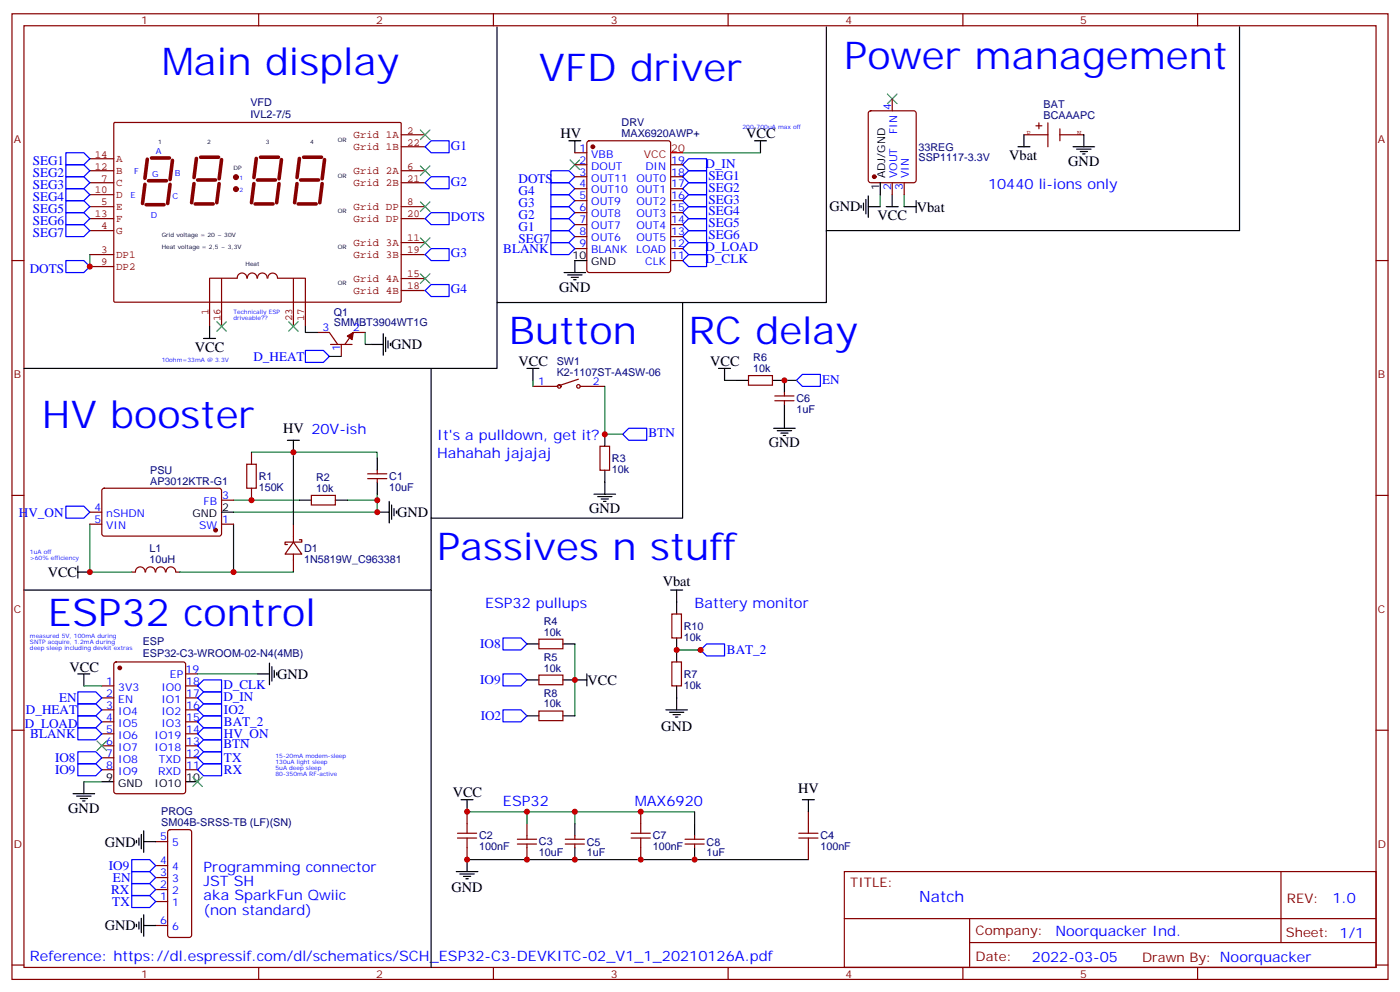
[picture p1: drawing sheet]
<svg xmlns="http://www.w3.org/2000/svg" width="412mm" height="292mm" viewBox="0 0 412 292" stroke-linecap="round" stroke-linejoin="round" font-family="sans-serif">
<g fill="none" stroke="#870000" stroke-width=".35">
<path d="M3.5 4.1h405.4v284.3h-405.4zM7.1 7.6h398.2v277.3h-398.2zM76.2 4.1v3.5M145.3 4.1v3.5M214.5 4.1v3.5M283.6 4.1v3.5M352.8 4.1v3.5M33.6 36.2l.3-.1h84.1l.2 .3-.1 52.4-.3 .2-84.1-.1-.2-.3zM118.2 39.7h7M256 32.8l.5-.2h12.7l.6 .5 .1 20-.5 .6-12.9 .1-.7-.5v-20zM262.8 29.1v3.5M26.5 50.3h7"/>
<path d="M26.5 53.8h7M26.5 57.3h7M26.5 46.7h7M118.2 50.3h7M118.2 53.8h7M118.2 43.2h7M169.3 45h3.6M169.3 48.5h3.6M169.3 52h3.6M169.3 55.6h3.6M169.3 59.1h3.6M173.1 41.7l.5-.2h23.2l.7 .4 .1 37.7-.5 .6-23.5 .1-.7-.5v-37.6z"/>
<path d="M197.6 48.5h3.5M197.6 52h3.5M197.6 55.6h3.5M197.6 59.1h3.5M262.8 53.8v3.5M266.3 53.8v3.5M3.5 76.7h3.6M26.5 60.9h7M26.5 78.5h7M26.5 64.4h7M26.5 67.9h7M26.5 75h7"/>
<path d="M118.2 60.9h7M118.2 71.4h7M118.2 64.4h7M118.2 75h7M169.3 62.6h3.6M169.3 66.1h3.6M169.3 69.7h3.6M169.3 73.2h3.6M197.6 76.7h3.5M197.6 62.6h3.5M197.6 66.1h3.5M197.6 69.7h3.5"/>
<path d="M197.6 73.2h3.5M405.3 76.7h3.6M61.7 82v14.1M65.3 82v14.1M72.7 81.9a1.41 1.41 0 0 0-1.4-1.5 1.41 1.41 0 0 0-1.4 1.5h-8.2M75.7 81.9a1.41 1.41 0 0 0-1.4-1.5 1.41 1.41 0 0 0-1.4 1.5M78.7 81.9a1.41 1.41 0 0 0-1.4-1.5 1.41 1.41 0 0 0-1.4 1.5M78.9 81.9a1.41 1.41 0 0 1 1.4-1.5 1.41 1.41 0 0 1 1.4 1.5M81.8 81.9h8.2M86.4 82v14.1M90 82v14.1M93.5 97.9h3.5l2.5 3.5"/>
<path d="M107.6 97.9h-3.5l-2.5 3.5M118.2 82h7M118.2 85.5h7M97.4 101.4h6.3M100.5 101.4v3.6M170.4 111.7l-6.4 2.1h-7M171.1 113.8h7.1M220.5 110.6h7v2.8h-7zM228.2 118h5.7M228.2 116.6h5.7M231.1 115.5v1.1M231.1 118v1.1"/>
<path d="M74.1 133.2v3.5M108.3 139.5h5.6M111.1 138.5v1M176.7 131.4h2.9v7.1h-2.9zM3.5 145.9h3.6M26.5 154.3h3.5M26.5 150.8h3.5M30.2 144l.5-.2h34.1l.5 .7-.1 12.9-.6 .5-34.2-.1-.4-.6v-12.7zM65.3 154.3h3.5M65.3 147.3h3.5M74.1 143.8v3.5M86.4 159.6l2.5 3.6h-4.9z"/>
<path d="M86.4 154.3v5.3M88.2 158.9h.7v.7h-4.9v.7h.7M91.7 145.9h7.1v2.8h-7.1zM108.3 140.9h5.6M111.1 140.9v1.1M405.3 145.9h3.6M38.8 168.5h1.1M39.9 168.4a1.41 1.41 0 0 1 1.4-1.5 1.41 1.41 0 0 1 1.4 1.5M42.9 168.4a1.41 1.41 0 0 1 1.4-1.5 1.41 1.41 0 0 1 1.4 1.5M45.9 168.4a1.41 1.41 0 0 1 1.4-1.5 1.41 1.41 0 0 1 1.4 1.5M48.9 168.4a1.41 1.41 0 0 1 1.4-1.5 1.41 1.41 0 0 1 1.4 1.5M51.9 168.5h1"/>
<path d="M86.4 163.2v5.3M33.7 195.1l.5-.2h19.8l.6 .4 .1 37.7-.5 .7h-20l-.6-.4-.1-37.7zM54.7 198.4h3.5M158.7 188.2h7.1v2.8h-7.1zM158.7 198.8h7.1v2.8h-7.1zM197.9 180.8h2.8v7.1h-2.8zM197.9 194.9h2.8v7.1h-2.8zM3.5 215h3.6M30 202h3.5M30 205.5h3.5M30 209h3.5M30 212.5h3.5"/>
<path d="M30 216.1h3.5M30 219.6h3.5M54.7 202h3.5M54.7 205.5h3.5M54.7 209h3.5M54.7 212.5h3.5M54.7 216.1h3.5M54.7 219.6h3.5M158.7 209.4h7.1v2.8h-7.1zM405.3 215h3.6M30 223.1h3.5M30 226.7h3.5"/>
<path d="M54.7 223.1h3.5M54.7 226.7h3.5M137.6 239v6.4M188.7 239v6.4M238.1 239v6.4M45.9 258.4h3.5M45.9 254.9h3.5M45.9 247.8h3.5M49.6 244.5l.5-.2h5.6l.5 .2 .2 .5v30.3l-.2 .5-.5 .2h-5.6l-.5-.2-.2-.5v-30.3zM134.8 245.4h5.6M134.8 246.8h5.6M137.6 246.8v6.3"/>
<path d="M152.4 247.1h5.6M152.4 248.5h5.6M155.2 242.5v4.6M155.2 248.5v4.6M166.5 247.1h5.7M166.5 248.5h5.7M169.3 246.1v1M169.3 248.5v1.1M185.9 245.4h5.7M185.9 246.8h5.7M188.7 246.8v6.3M201.8 247.1h5.6"/>
<path d="M201.8 248.5h5.6M204.6 246.1v1M204.6 248.5v1.1M235.3 245.4h5.6M235.3 246.8h5.6M238.1 246.8v6.3M248.7 256.6h156.6v28.3h-156.6zM377.3 256.7v20.8M45.9 265.5h3.5M45.9 261.9h3.5M45.9 272.5h3.5M248.7 270.5h156.5"/>
<path d="M285.6 277.5h119.6M285.6 270.5v14.1M3.5 284.2h3.6M76.2 284.9v3.5M145.3 284.9v3.5M214.5 284.9v3.5M283.6 284.9v3.5M352.8 284.9v3.5M405.3 284.2h3.6"/>
<circle cx="164.7" cy="113.8" r=".53"/>
<circle cx="170.4" cy="113.8" r=".53"/>
</g>
<g fill="none" stroke="#870000" stroke-width="1.1">
<path d="M42.7 54.3l-.7 5.6M43.4 46.9l-.7 5.6M43.7 53.2h5.3M44.6 46.5h5.3M50.1 54.3l-.7 5.6M50.8 47.2l-.7 5.7M57.1 54.1l-.7 5.6M57.9 46.6l-.8 5.7M58.2 53h5.3M59.1 46.3h5.3M64.6 54.1l-.7 5.6M65.3 47l-.7 5.6"/>
<path d="M74.8 54.1l-.7 5.6M75.5 46.6l-.7 5.7M75.8 53h5.3M76.7 46.3h5.3M82.2 54.1l-.7 5.6M82.9 47l-.7 5.6M87.5 54.1l-.7 5.6M88.2 46.6l-.7 5.7M88.5 53h5.3M89.4 46.3h5.3M94.9 54.1l-.7 5.6M95.6 47l-.7 5.6"/>
<path d="M43 60.3h5.3M57.5 60.1h5.3M75.1 60.1h5.3M87.8 60.1h5.3"/>
</g>
<g fill="#870000" stroke="#870000" stroke-width=".35">
<path d="M102.3 99l1.8-1.1-.4 2.1z"/>
<circle cx="69.5" cy="52.2" r=".71"/>
<circle cx="69.5" cy="55.7" r=".71"/>
<circle cx="35.3" cy="196.7" r=".53"/>
<circle cx="257.5" cy="52" r=".53"/>
<circle cx="63.5" cy="156.1" r=".53"/>
<circle cx="174.6" cy="43.2" r=".53"/>
</g>
<g fill="none" stroke="#3c3" stroke-width=".35">
<path d="M123.8 38.3l2.8 2.8M126.6 38.3l-2.8 2.8M261.4 27.7l2.8 2.8M264.2 27.7l-2.8 2.8M123.8 48.9l2.8 2.8M123.8 59.4l2.8 2.9M126.6 48.9l-2.8 2.8M126.6 59.4l-2.8 2.9M167.9 47.1l2.8 2.8M170.7 47.1l-2.8 2.8M123.8 70l2.8 2.8M126.6 70l-2.8 2.8"/>
<path d="M63.9 94.7l2.8 2.8M66.7 94.7l-2.8 2.8M85 94.7l2.8 2.8M87.8 94.7l-2.8 2.8M123.8 80.6l2.8 2.8M126.6 80.6l-2.8 2.8M28.6 218.2l2.8 2.8M31.4 218.2l-2.8 2.8M56.8 228.8l2.8 2.8M59.6 228.8l-2.8 2.8"/>
</g>
<g fill="none" stroke="#008700" stroke-width=".35">
<path d="M201.1 45h22.9M259.3 57.3v3.6M266.3 57.3v3.6M26.5 75v3.5M90 96.1v1.8h3.5M107.6 97.9v3.5h1.8M97 105h3.5M157 112v1.8M178.2 113.8v14.1h5.2M213.4 112h3.6M231.1 112h3.5M74.1 133.2h12.3"/>
<path d="M111.1 134.9v-1.7h-24.7v21.1M26.5 154.3v14.2h12.3M68.8 154.3v14.2h-15.9M68.8 147.3h19.4M102.3 147.3h8.8M111.1 145.5v5.3h-42.3M68.8 168.5h17.6M58.2 198.4h17.6M169.3 189.6v21.2M199.3 191.4h7.1M24.7 202h5.3M24.7 230.2h5.3"/>
<path d="M137.6 239h17.6v3.5M155.2 239h14.1v3.5M169.3 239h35.3v3.5M137.6 253.1h100.5"/>
</g>
<g fill="none" stroke="#00f" stroke-width=".35">
<path d="M19.4 45h5.3l1.8 1.7-1.8 1.8h-5.3zM19.4 48.5h5.3l1.8 1.8-1.8 1.7h-5.3zM19.4 52h5.3l1.8 1.8-1.8 1.8h-5.3zM19.4 55.6h5.3l1.8 1.7-1.8 1.8h-5.3zM19.4 59.1h5.3l1.8 1.8-1.8 1.7h-5.3zM125.2 43.2l1.8-1.7h5.3v3.5h-5.3zM125.2 53.8l1.8-1.8h5.3v3.6h-5.3zM162.3 57.3h5.3l1.7 1.8-1.7 1.8h-5.3zM162.3 53.8h5.3l1.7 1.8-1.7 1.7h-5.3zM162.3 50.3h5.3l1.7 1.7-1.7 1.8h-5.3zM201.1 52l1.7-1.7h5.3v3.5h-5.3zM201.1 59.1l1.7-1.8h5.3v3.6h-5.3z"/>
<path d="M201.1 48.5l1.7-1.8h5.3v3.6h-5.3zM202.8 53.8h5.3v3.5h-5.3l-1.7-1.7zM19.4 76.7h5.3l1.8 1.8-1.8 1.8h-5.3zM19.4 62.6h5.3l1.8 1.8-1.8 1.7h-5.3zM19.4 66.1h5.3l1.8 1.8-1.8 1.8h-5.3zM125.2 75l1.8-1.8h5.3v3.5h-5.3zM125.2 64.4l1.8-1.8h5.3v3.5h-5.3zM162.3 67.9h5.3l1.7 1.8-1.7 1.7h-5.3zM162.3 64.4h5.3l1.7 1.7-1.7 1.8h-5.3zM162.3 60.9h5.3l1.7 1.7-1.7 1.8h-5.3zM162.3 71.4h5.3l1.7 1.8-1.7 1.8h-5.3zM201.1 62.6l1.7-1.7h5.3v3.5h-5.3z"/>
<path d="M201.1 66.1l1.7-1.7h5.3v3.5h-5.3zM201.1 69.7l1.7-1.8h5.3v3.5h-5.3zM201.1 76.7l1.7-1.7h5.3v3.5h-5.3zM201.1 73.2l1.7-1.8h5.3v3.6h-5.3zM125.2 85.5l1.8-1.7h5.3v3.5h-5.3zM90 103.2h5.2l1.8 1.8-1.8 1.7h-5.2zM234.6 112l1.8-1.8h5.3v3.6h-5.3zM183.4 127.9l1.8-1.8h5.3v3.5h-5.3zM19.4 149h5.3l1.8 1.8-1.8 1.8h-5.3zM148.2 187.9h5.3l1.7 1.7-1.7 1.8h-5.3zM148.2 198.4h5.3l1.7 1.8-1.7 1.8h-5.3zM206.4 191.4l1.7-1.8h5.3v3.5h-5.3z"/>
<path d="M22.9 207.3h5.3l1.8 1.7-1.8 1.8h-5.3zM22.9 210.8h5.3l1.8 1.7-1.8 1.8h-5.3zM22.9 203.7h5.3l1.8 1.8-1.8 1.8h-5.3zM22.9 214.3h5.3l1.8 1.8-1.8 1.7h-5.3zM58.2 202l1.8-1.8h5.3v3.5h-5.3zM58.2 205.5l1.8-1.8h5.3v3.6h-5.3zM58.2 219.6l1.8-1.8h5.3v3.6h-5.3zM58.2 212.5l1.8-1.7h5.3v3.5h-5.3zM58.2 216.1l1.8-1.8h5.3v3.5h-5.3zM58.2 209l1.8-1.7h5.3v3.5h-5.3zM148.2 209h5.3l1.7 1.8-1.7 1.7h-5.3zM22.9 221.4h5.3l1.8 1.7-1.8 1.8h-5.3z"/>
<path d="M22.9 224.9h5.3l1.8 1.8-1.8 1.7h-5.3zM58.2 223.1l1.8-1.7h5.3v3.5h-5.3zM58.2 226.7l1.8-1.8h5.3v3.5h-5.3zM38.8 256.6h5.3l1.8 1.8-1.8 1.8h-5.3zM38.8 253.1h5.3l1.8 1.8-1.8 1.7h-5.3zM38.8 263.7h5.3l1.8 1.8-1.8 1.7h-5.3zM38.8 260.2h5.3l1.8 1.7-1.8 1.8h-5.3z"/>
</g>
<g fill="none" stroke="#000" stroke-width=".35">
<path d="M146.4 7.9v100.6h-139.3M243.4 7.9v81.2h-97M365.1 7.9v60h-121.7M301.6 39.7v3.5M319.3 39.7v3.5M167.6 41.5h3.5M169.3 41.5v3.5M222.2 41.5h3.6M224 41.5v3.5M254.4 59.8v2.1M255.1 58.7v4.3M255.8 57.7v6.3"/>
<path d="M259.3 53.8v3.5M262.8 57.3v3.6M269.9 59.1v3.5M299.9 43.2h3.5M316.1 43.2h6.3M317.1 43.9h4.3M318.2 44.6h2.1M318.9 45.3h.7M172.9 76.7h-3.6v3.6M253.6 60.5v.7M255.8 60.9h3.5M261.1 60.9h3.5"/>
<path d="M266.3 60.9h3.6M60 99.7h3.5M61.7 96.1v3.6M112.9 98.2v6.4M113.6 99.3v4.2M166.2 80.3h6.3M167.2 81h4.2M168.3 81.7h2.1M169 82.4h.7M201.1 89.1v63.5h-74.1M109.4 101.4h3.5M114.3 100.4v2.1"/>
<path d="M115 101.1v.7M127 108.5v65.2h-119.9M155.2 108.5h3.5M157 108.5v3.5M211.7 108.5h3.5M213.4 108.5v3.5M217 112h3.5M227.5 112h3.6v3.5M231.1 119.1v7M84.7 129.6h3.5M86.4 129.6v3.6M111.1 134.9v3.6"/>
<path d="M178.2 127.9v3.5M178.2 138.5v7M227.9 126.1h6.3M229 126.8h4.2M230 127.5h2.1M230.7 128.2h.7M65.3 150.8h3.5M88.2 147.3h3.5M98.8 147.3h3.5M111.1 150.8h3.6M111.1 142v3.5M114.7 147.6v6.4"/>
<path d="M115.4 148.7v4.2M116.1 149.8v2.1M116.8 150.5v.7M175 145.5h6.3M176 146.2h4.3M177.1 146.9h2.1M177.8 147.6h.7M22.9 168.5h3.6M22.9 166.7v3.5M127 173.7v111.2M197.6 173.7h3.5M199.3 173.7v7.1"/>
<path d="M22.9 198.4h3.6M24.7 198.4v3.6M75.8 198.4h3.6M79.4 195.3v6.3M80.1 196.3v4.3M80.8 197.4v2.1M81.5 198.1v.7M155.2 189.6h3.5M165.8 189.6h3.5M172.9 198.4v3.6M199.3 187.9v7M155.2 200.2h3.5"/>
<path d="M155.2 210.8h3.5M165.8 200.2h7.1M165.8 210.8h3.5M196.1 209h6.4M197.2 209.7h4.2M198.3 210.4h2.1M199 211.1h.7M199.3 202v7M21.5 233.7h6.4M22.6 234.4h4.2M23.6 235.1h2.2M24.3 235.8h.7"/>
<path d="M24.7 230.2v3.5M30 230.2h3.5M54.7 230.2h3.5M135.8 235.5h3.5M137.6 235.5v3.5M236.4 235.5h3.5M238.1 235.5v3.5M40.2 247.5v.7M40.9 246.8v2.1M41.6 245.7v4.2M42.3 247.8h3.6M42.3 244.7v6.3"/>
<path d="M134.4 256.6h6.4M135.5 257.4h4.2M136.5 258.1h2.1M137.2 258.8h.7M137.6 253.1v3.5M169.3 242.5v3.6M169.3 249.6v3.5M204.6 242.5v3.6M204.6 249.6v3.5M40.2 272.2v.7M40.9 271.5v2.1M41.6 270.4v4.2"/>
<path d="M42.3 269.3v6.4M42.3 272.5h3.6"/>
</g>
<path d="M72.7 136.7h2.8v7.1h-2.8z" fill="none" stroke="#a10000" stroke-width=".35"/>
<path d="M301.6 39.7h7.1M305.2 37h1.7M306 36.2v1.7M308.7 36.2v7M312.2 37.9v3.6M312.2 39.7h7.1" fill="none" stroke="#850000" stroke-width=".35"/>
<path d="M197.6 45h3.5" fill="none" stroke="#f00" stroke-width=".35"/>
<g fill="#c00">
<circle cx="26.5" cy="168.5" r=".88"/>
<circle cx="26.5" cy="78.5" r=".88"/>
<circle cx="68.8" cy="168.5" r=".88"/>
<circle cx="74.1" cy="147.3" r=".88"/>
<circle cx="86.4" cy="133.2" r=".88"/>
<circle cx="111.1" cy="150.8" r=".88"/>
<circle cx="111.1" cy="147.3" r=".88"/>
<circle cx="137.6" cy="253.1" r=".88"/>
<circle cx="137.6" cy="239" r=".88"/>
<circle cx="199.3" cy="191.4" r=".88"/>
<circle cx="206.4" cy="191.4" r=".88"/>
<circle cx="155.2" cy="253.1" r=".88"/>
<circle cx="169.3" cy="253.1" r=".88"/>
<circle cx="155.2" cy="239" r=".88"/>
<circle cx="188.7" cy="253.1" r=".88"/>
<circle cx="204.6" cy="253.1" r=".88"/>
<circle cx="188.7" cy="239" r=".88"/>
<circle cx="169.3" cy="239" r=".88"/>
<circle cx="169.3" cy="200.2" r=".88"/>
<circle cx="178.2" cy="127.9" r=".88"/>
<circle cx="231.1" cy="112" r=".88"/>
</g>
<g font-size="11.3" fill="#00f">
<text x="47.6" y="22">Main display</text>
<text x="158.7" y="23.8">VFD driver</text>
<text x="248.7" y="20.3">Power management</text>
<text x="149.9" y="101.4">Button</text>
<text x="202.8" y="101.4">RC delay</text>
<text x="12.3" y="126.1">HV booster</text>
<text x="128.8" y="164.9">Passives n stuff</text>
<text x="14.1" y="184.3">ESP32 control</text>
</g>
<text font-size="4.6" fill="#00f" x="270.8" y="265.7">Natch</text>
<g font-size="4.2">
<text x="165.1" y="40.7">HV</text>
<text x="219.8" y="40.7">VCC</text>
<text x="297.3" y="47.2">Vbat</text>
<text x="314.7" y="48.9">GND</text>
<text x="244.3" y="62.2">GND</text>
<text x="258.5" y="64.8">VCC</text>
<text x="270.1" y="62.3">Vbat</text>
<text x="164.7" y="85.9">GND</text>
<text x="57.4" y="103.6">VCC</text>
<text x="115.2" y="102.8">GND</text>
<text x="152.8" y="107.8">VCC</text>
<text x="209.2" y="107.8">VCC</text>
<text x="83.4" y="127.6">HV 20V-ish</text>
<text x="226.5" y="131.8">GND</text>
<text x="116.9" y="152.2">GND</text>
<text x="173.6" y="151.2">GND</text>
<text x="14" y="169.8">VCC</text>
<text x="195.2" y="172.6">Vbat</text>
<text x="20.5" y="197.7">VCC</text>
<text x="81.7" y="199.8">GND</text>
<text x="173" y="201.6">VCC</text>
<text x="194.7" y="215.1">GND</text>
<text x="235.1" y="233.4">HV</text>
<text x="20.1" y="239.4">GND</text>
<text x="133.3" y="234.8">VCC</text>
<text x="30.9" y="249.3">GND</text>
<text x="133" y="262.7">GND</text>
<text x="30.9" y="274">GND</text>
</g>
<g font-size="4.2" fill="#00f">
<text x="291" y="55.6">10440 li-ions only</text>
<text x="128.8" y="129.6">It's a pulldown, get it?</text>
<text x="128.8" y="134.9">Hahahah jajajaj</text>
<text x="142.9" y="179">ESP32 pullups</text>
<text x="204.6" y="179">Battery monitor</text>
<text x="148.2" y="237.2">ESP32</text>
<text x="187" y="237.2">MAX6920</text>
<text x="60" y="256.6">Programming connector</text>
<text x="60" y="260.9">JST SH</text>
<text x="60" y="265.1">aka SparkFun Qwiic</text>
<text x="60" y="269.3">(non standard)</text>
<text x="392.5" y="265.9">1.0</text>
<text x="310.9" y="275.5">Noorquacker Ind.</text>
<text x="8.8" y="283.1">Reference: https://dl.espressif.com/dl/schematics/SCH_ESP32-C3-DEVKITC-02_V1_1_20210126A.pdf</text>
<text x="304" y="283.3">2022-03-05</text>
</g>
<g font-size="3.9" fill="#00f">
<text x="132.8" y="44.1">G1</text>
<text x="9.6" y="48.5">SEG1</text>
<text x="9.6" y="52">SEG2</text>
<text x="152.8" y="53.8">DOTS</text>
<text x="207.8" y="49.3">D_IN</text>
<text x="208.7" y="52.9">SEG1</text>
<text x="9.6" y="55.6">SEG3</text>
<text x="9.6" y="59.1">SEG4</text>
<text x="132.8" y="54.6">G2</text>
<text x="152.8" y="57.3">G4</text>
<text x="208.7" y="56.4">SEG2</text>
<text x="208.7" y="59.9">SEG3</text>
<text x="9.6" y="62.6">SEG5</text>
<text x="132.8" y="65.2">DOTS</text>
<text x="152.8" y="64.4">G2</text>
<text x="152.8" y="60.9">G3</text>
<text x="208.7" y="63.5">SEG4</text>
<text x="9.6" y="66.1">SEG6</text>
<text x="9.6" y="69.7">SEG7</text>
<text x="152.8" y="71.4">SEG7</text>
<text x="152.8" y="67.9">G1</text>
<text x="208.7" y="67">SEG5</text>
<text x="208.7" y="70.5">SEG6</text>
<text x="132.8" y="75.8">G3</text>
<text x="148.3" y="74.5">BLANK</text>
<text x="207.8" y="77.6">D_CLK</text>
<text x="207.8" y="74">D_LOAD</text>
<text x="8.8" y="80.3">DOTS</text>
<text x="132.8" y="86.4">G4</text>
<text x="74.7" y="106.2">D_HEAT</text>
<text x="242.2" y="113.2">EN</text>
<text x="191" y="128.7">BTN</text>
<text x="5.6" y="152.1">HV_ON</text>
<text x="141.4" y="190.9">IO8</text>
<text x="214.1" y="192.7">BAT_2</text>
<text x="65.8" y="202.7">D_CLK</text>
<text x="141.4" y="201.5">IO9</text>
<text x="17.4" y="206.8">EN</text>
<text x="65.8" y="206.3">D_IN</text>
<text x="7.4" y="214.3">D_LOAD</text>
<text x="7.6" y="210.3">D_HEAT</text>
<text x="66" y="213.9">BAT_2</text>
<text x="66" y="210.3">IO2</text>
<text x="141.6" y="212.1">IO2</text>
<text x="8.9" y="217.2">BLANK</text>
<text x="65.8" y="220.4">BTN</text>
<text x="66" y="217.4">HV_ON</text>
<text x="16.2" y="224.4">IO8</text>
<text x="16.2" y="227.9">IO9</text>
<text x="66" y="224.4">TX</text>
<text x="66" y="228">RX</text>
<text x="32.1" y="256.2">IO9</text>
<text x="32.7" y="263.2">RX</text>
<text x="33.3" y="259.7">EN</text>
<text x="33.1" y="266.8">TX</text>
</g>
<g font-size="3.9" fill="#800">
<text x="250.5" y="261.2">TITLE:</text>
<text x="379.1" y="265.9">REV:</text>
<text x="287.4" y="275.4">Company:</text>
<text x="378.7" y="276">Sheet: 1/1</text>
<text x="287.4" y="283.1">Date:</text>
<text x="336.4" y="283.2">Drawn By: Noorquacker</text>
</g>
<g font-size="3.2" fill="#800">
<text x="41.6" y="7.1">1</text>
<text x="110.8" y="7.1">2</text>
<text x="179.9" y="7.1">3</text>
<text x="249.1" y="7.1">4</text>
<text x="318.2" y="7.1">5</text>
<text x="104.1" y="40.7">Grid 1A</text>
<text x="119.9" y="39.3">2</text>
<text x="4.1" y="42.2">A</text>
<text x="27.9" y="46.4">14</text>
<text x="34.2" y="47.8">A</text>
<text x="104.1" y="44.3">Grid 1B</text>
<text x="119.9" y="42.9">22</text>
<text x="405.9" y="42.2">A</text>
<text x="27.9" y="49.9">12</text>
<text x="29.8" y="53.4">7</text>
<text x="34.2" y="51.3">B</text>
<text x="104.1" y="51.3">Grid 2A</text>
<text x="119.9" y="49.9">6</text>
<text x="119.9" y="53.4">21</text>
<text x="27.9" y="57">10</text>
<text x="34.2" y="54.9">C</text>
<text x="34.2" y="58.4">D</text>
<text x="104.1" y="54.9">Grid 2B</text>
<text x="27.9" y="64">13</text>
<text x="29.8" y="60.5">5</text>
<text x="34.2" y="61.9">E</text>
<text x="34.2" y="65.4">F</text>
<text x="104.1" y="61.9">Grid DP</text>
<text x="104.1" y="65.4">Grid DP</text>
<text x="119.9" y="60.5">8</text>
<text x="119.9" y="64">20</text>
<text x="29.8" y="67.6">4</text>
<text x="34.2" y="69">G</text>
<text x="119.9" y="71.1">11</text>
<text x="29.8" y="74.6">3</text>
<text x="34.2" y="76">DP1</text>
<text x="104.1" y="72.5">Grid 3A</text>
<text x="104.1" y="76">Grid 3B</text>
<text x="119.9" y="74.6">19</text>
<text x="29.8" y="78.1">9</text>
<text x="34.2" y="79.6">DP2</text>
<text x="104.1" y="83.1">Grid 4A</text>
<text x="119.9" y="81.7">15</text>
<text x="104.1" y="86.6">Grid 4B</text>
<text x="119.9" y="85.2">18</text>
<text x="61.4" y="92.7" transform="rotate(-90 61.4 92.7)">1</text>
<text x="64.9" y="94.7" transform="rotate(-90 64.9 94.7)">16</text>
<text x="86.1" y="94.7" transform="rotate(-90 86.1 94.7)">23</text>
<text x="89.6" y="94.7" transform="rotate(-90 89.6 94.7)">17</text>
<text x="4.1" y="111.3">B</text>
<text x="405.9" y="111.3">B</text>
<text x="4.1" y="180.4">C</text>
<text x="405.9" y="180.4">C</text>
<text x="4.1" y="249.6">D</text>
<text x="405.9" y="249.6">D</text>
<text x="41.6" y="287.9">1</text>
<text x="110.8" y="287.9">2</text>
<text x="179.9" y="287.9">3</text>
<text x="249.1" y="287.9">4</text>
<text x="318.2" y="287.9">5</text>
</g>
<g font-size="3.2" fill="#000080">
<text x="73.7" y="34.7">IVL2-7/5</text>
<text x="73.7" y="31.3">VFD</text>
<text x="307.4" y="35.1">BCAAAPC</text>
<text x="307.4" y="31.9">BAT</text>
<text x="183.1" y="40.2">MAX6920AWP+</text>
<text x="183.1" y="37">DRV</text>
<text x="270.6" y="47.5">SSP1117-3.3V</text>
<text x="270.6" y="44.4">33REG</text>
<text x="98.3" y="92.9">Q1</text>
<text x="98.3" y="96.1">SMMBT3904WT1G</text>
<text x="164" y="107.4">SW1</text>
<text x="221.9" y="106.3">R6</text>
<text x="164" y="110.6">K2-1107ST-A4SW-06</text>
<text x="221.9" y="109.5">10k</text>
<text x="234.6" y="118.4">C6</text>
<text x="234.6" y="121.6">1uF</text>
<text x="180.3" y="136.1">R3</text>
<text x="44.2" y="142.7">AP3012KTR-G1</text>
<text x="44.2" y="139.5">PSU</text>
<text x="76.2" y="141.4">R1</text>
<text x="93.1" y="141.6">R2</text>
<text x="114.7" y="141.3">C1</text>
<text x="180.3" y="139.3">10k</text>
<text x="76.2" y="144.6">150K</text>
<text x="93.1" y="144.8">10k</text>
<text x="114.7" y="144.6">10uF</text>
<text x="44" y="165.9">10uH</text>
<text x="44" y="162.7">L1</text>
<text x="89.6" y="165.8">1N5819W_C963381</text>
<text x="89.6" y="162.5">D1</text>
<text x="160.2" y="183.9">R4</text>
<text x="201.4" y="185.5">R10</text>
<text x="42.1" y="190.1">ESP</text>
<text x="160.2" y="187.1">10k</text>
<text x="201.4" y="188.7">10k</text>
<text x="42.1" y="193.5">ESP32-C3-WROOM-02-N4(4MB)</text>
<text x="160.2" y="197.7">10k</text>
<text x="160.2" y="194.5">R5</text>
<text x="201.4" y="202.8">10k</text>
<text x="201.4" y="199.6">R7</text>
<text x="160.2" y="208.3">10k</text>
<text x="160.2" y="205.1">R8</text>
<text x="47.5" y="240">PROG</text>
<text x="47.5" y="243.2">SM04B-SRSS-TB (LF)(SN)</text>
<text x="141.1" y="250.4">100nF</text>
<text x="141.1" y="247.2">C2</text>
<text x="158.7" y="248.9">C3</text>
<text x="172.9" y="249">C5</text>
<text x="192.3" y="250.4">100nF</text>
<text x="192.3" y="247.2">C7</text>
<text x="208.1" y="249">C8</text>
<text x="241.7" y="250.4">100nF</text>
<text x="241.7" y="247.2">C4</text>
<text x="158.7" y="252.2">10uF</text>
<text x="172.9" y="252.2">1uF</text>
<text x="208.1" y="252.2">1uF</text>
</g>
<g font-size="3.2" fill="#00f">
<text x="262.5" y="32.5" transform="rotate(-90 262.5 32.5)">4</text>
<text x="264.2" y="39.5" transform="rotate(-90 264.2 39.5)">FIN</text>
<text x="170.7" y="44.6">1</text>
<text x="174.2" y="46.4">VBB</text>
<text x="170.7" y="48.2">2</text>
<text x="170.7" y="51.7">3</text>
<text x="174.2" y="49.9">DOUT</text>
<text x="174.2" y="53.4">OUT11</text>
<text x="187.5" y="53.4">OUT0</text>
<text x="190.1" y="49.9">DIN</text>
<text x="197.7" y="51.7">18</text>
<text x="197.7" y="48.2">19</text>
<text x="264.2" y="52.5" transform="rotate(-90 264.2 52.5)">VOUT</text>
<text x="267.8" y="52.5" transform="rotate(-90 267.8 52.5)">VIN</text>
<text x="170.7" y="55.2">4</text>
<text x="170.7" y="58.7">5</text>
<text x="174.2" y="57">OUT10</text>
<text x="187.5" y="57">OUT1</text>
<text x="197.7" y="58.7">16</text>
<text x="197.7" y="55.2">17</text>
<text x="262.5" y="56" transform="rotate(-90 262.5 56)">2</text>
<text x="266" y="56" transform="rotate(-90 266 56)">3</text>
<text x="170.7" y="62.3">6</text>
<text x="170.7" y="65.8">7</text>
<text x="174.2" y="60.5">OUT9</text>
<text x="174.2" y="64">OUT8</text>
<text x="187.5" y="64">OUT3</text>
<text x="187.5" y="60.5">OUT2</text>
<text x="197.7" y="65.8">14</text>
<text x="197.7" y="62.3">15</text>
<text x="170.7" y="69.3">8</text>
<text x="174.2" y="67.6">OUT7</text>
<text x="174.2" y="71.1">OUT6</text>
<text x="187.5" y="71.1">OUT5</text>
<text x="187.5" y="67.6">OUT4</text>
<text x="197.7" y="69.3">13</text>
<text x="170.7" y="72.8">9</text>
<text x="174.2" y="74.6">BLANK</text>
<text x="187.4" y="74.6">LOAD</text>
<text x="197.7" y="76.4">11</text>
<text x="197.7" y="72.8">12</text>
<text x="190.1" y="78.1">CLK</text>
<text x="95" y="97.5">3</text>
<text x="104.1" y="97.5">2</text>
<text x="100.2" y="103.4" transform="rotate(-90 100.2 103.4)">1</text>
<text x="158.5" y="113.4">1</text>
<text x="174.6" y="113.4">2</text>
<text x="60" y="148.7">FB</text>
<text x="65.4" y="146.9">3</text>
<text x="27.8" y="150.5">4</text>
<text x="27.8" y="154">5</text>
<text x="31.3" y="152.2">nSHDN</text>
<text x="31.3" y="155.8">VIN</text>
<text x="58.7" y="155.8">SW</text>
<text x="65.4" y="154">1</text>
<text x="31.3" y="201.6">1</text>
<text x="34.8" y="203.4">3V3</text>
<text x="47.5" y="203.4">IO0</text>
<text x="50.1" y="199.5">EP</text>
<text x="54.7" y="198.1">19</text>
<text x="54.9" y="201.6">18</text>
<text x="31.3" y="208.7">3</text>
<text x="31.3" y="205.1">2</text>
<text x="34.8" y="206.9">EN</text>
<text x="47.5" y="206.9">IO1</text>
<text x="54.9" y="205.1">17</text>
<text x="54.9" y="208.7">16</text>
<text x="31.3" y="215.7">5</text>
<text x="31.3" y="212.2">4</text>
<text x="34.8" y="214">IO5</text>
<text x="34.8" y="210.4">IO4</text>
<text x="47.5" y="210.4">IO2</text>
<text x="47.5" y="214">IO3</text>
<text x="54.9" y="212.2">15</text>
<text x="54.9" y="215.7">14</text>
<text x="31.3" y="219.3">6</text>
<text x="34.8" y="221">IO7</text>
<text x="34.8" y="217.5">IO6</text>
<text x="45.5" y="217.5">IO19</text>
<text x="45.5" y="221">IO18</text>
<text x="54.9" y="219.3">13</text>
<text x="31.3" y="226.3">8</text>
<text x="31.3" y="222.8">7</text>
<text x="34.8" y="224.5">IO8</text>
<text x="46.8" y="224.5">TXD</text>
<text x="54.9" y="222.8">12</text>
<text x="54.9" y="226.3">11</text>
<text x="34.8" y="228.1">IO9</text>
<text x="46.5" y="228.1">RXD</text>
<text x="47.2" y="247.5">5</text>
<text x="50.7" y="249.2">5</text>
<text x="47.2" y="254.5">4</text>
<text x="50.7" y="256.3">4</text>
<text x="47.2" y="261.6">2</text>
<text x="47.2" y="258.1">3</text>
<text x="50.7" y="263.3">2</text>
<text x="50.7" y="259.8">3</text>
<text x="47.2" y="265.1">1</text>
<text x="50.7" y="266.9">1</text>
<text x="47.2" y="272.2">6</text>
<text x="50.7" y="273.9">6</text>
</g>
<g font-size="3.2" fill="#f00">
<text x="189.6" y="46.4">VCC</text>
<text x="197.7" y="44.6">20</text>
</g>
<g font-size="3.2">
<text x="260.7" y="52.5" transform="rotate(-90 260.7 52.5)">ADJ/GND</text>
<text x="258.9" y="56" transform="rotate(-90 258.9 56)">1</text>
<text x="168.7" y="76.4">10</text>
<text x="174.2" y="78.1">GND</text>
<text x="56.7" y="152.2">GND</text>
<text x="65.4" y="150.5">2</text>
<text x="31.3" y="229.8">9</text>
<text x="34.8" y="231.6">GND</text>
<text x="45.5" y="231.6">IO10</text>
<text x="54.9" y="229.8">10</text>
</g>
<g font-size="2.5" fill="#00f">
<text x="45.9" y="45.5">A</text>
<text x="39.5" y="51.1">F</text>
<text x="44.8" y="52.2">G</text>
<text x="51.5" y="51.8">B</text>
<text x="38.5" y="58.2">E</text>
<text x="50.8" y="58.5">C</text>
<text x="44.4" y="64.2">D</text>
</g>
<g font-size="2.1" fill="#840000">
<text x="302.3" y="39.7">P</text>
<text x="317.3" y="39.7">N</text>
</g>
<g font-size="1.8">
<text x="99.5" y="41.8">OR</text>
<text x="46.6" y="42.5">1</text>
<text x="61" y="42.4">2</text>
<text x="78.3" y="42.4">3</text>
<text x="91.4" y="42.4">4</text>
<text x="68.8" y="50.2">DP</text>
<text x="99.5" y="52.3">OR</text>
<text x="99.5" y="62.9">OR</text>
<text x="47.6" y="69.7">Grid voltage = 20 ~ 30V</text>
<text x="47.6" y="73.2">Heat voltage = 2,5 ~ 3,3V</text>
<text x="99.5" y="73.4">OR</text>
<text x="72.3" y="78.4">Heat</text>
<text x="99.5" y="84">OR</text>
</g>
<g font-size="1.8" fill="#00f">
<text x="218.7" y="37.9">200-700uA max off</text>
<text x="70.6" y="53">1</text>
<text x="70.6" y="56.5">2</text>
<text x="68.8" y="92.6">Technically ESP</text>
<text x="68.8" y="94.4">driveable??</text>
<text x="47.6" y="106.7">10ohm=33mA @ 3.3V</text>
<text x="8.8" y="163.2">1uA off</text>
<text x="8.8" y="164.9">&gt;60% efficiency</text>
<text x="8.8" y="187.9">measured 5V, 100mA during</text>
<text x="8.8" y="189.6">SNTP acquire, 1.2mA during</text>
<text x="8.8" y="191.4">deep sleep including devkit extras</text>
<text x="81.1" y="223.1">15-20mA modem-sleep</text>
<text x="81.1" y="224.9">130uA light sleep</text>
<text x="81.1" y="226.7">5uA deep sleep</text>
<text x="81.1" y="228.4">80-350mA RF-active</text>
</g>
</svg>
